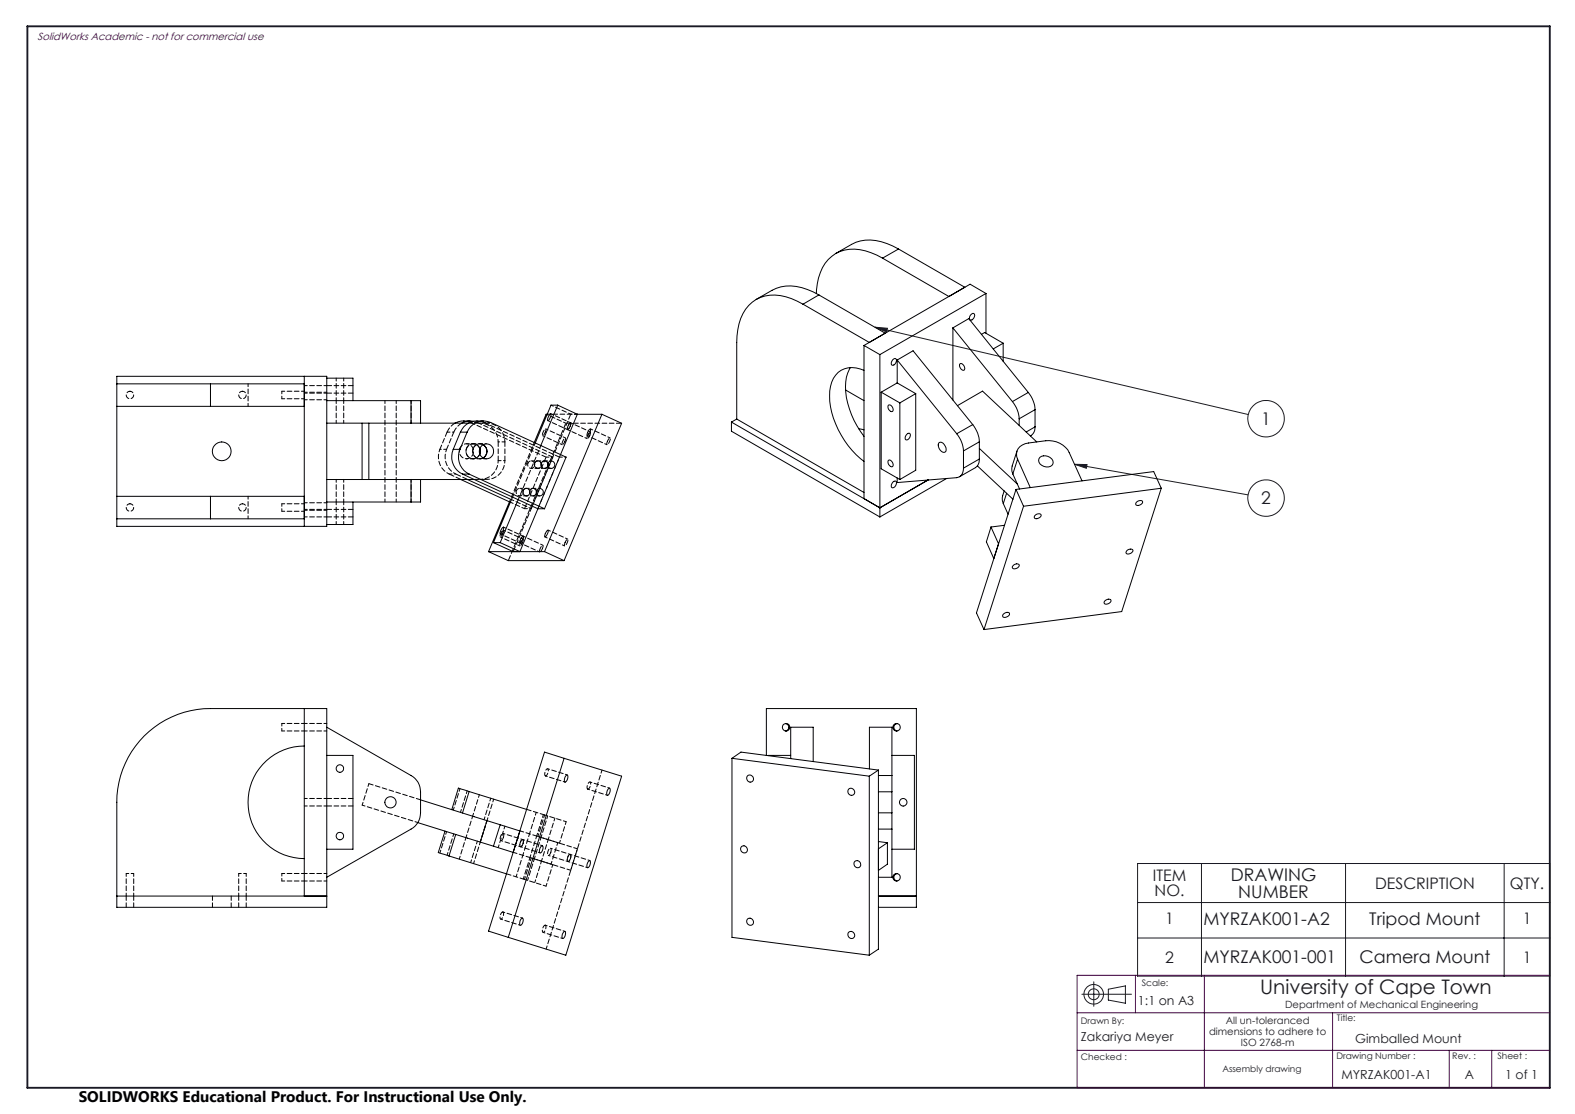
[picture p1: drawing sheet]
<svg xmlns="http://www.w3.org/2000/svg" width="420mm" height="297mm" viewBox="0 0 420 297" stroke-linecap="round" stroke-linejoin="round" font-family="sans-serif">
<g fill="none" stroke="#191924" stroke-width=".27">
<path d="M233.3 87.2l3.3 .3-.2 1zM233.3 87.2l99.6 23.3M286.6 123.8l3.3 .1-.2 .9zM286.6 123.8l46.2 8.1M303.4 230.2h109.9v30h-109.9zM320.4 230.2v30M358.8 230.2v30M401.1 230.2v30M303.4 240.6h109.9M303.4 250.1h109.9M288.5 265.1h13.2M291.7 261.8v6.5"/>
<path d="M295.6 263.7l4.5-.8v4.6l-4.5-.9z"/>
<circle cx="337.6" cy="111.6" r="4.9"/>
<circle cx="337.6" cy="132.8" r="4.9"/>
<circle cx="291.6" cy="265.1" r="2.61"/>
<circle cx="291.7" cy="265.1" r="1.45"/>
</g>
<path d="M7.3 7h406v283h-406z" fill="none" stroke="#191924" stroke-width=".5"/>
<path d="M287.2 270h126.1M302.8 260v10M321.2 260v30M355.4 270v20M413.3 260h-126.1v30h126.1M287.2 280h126.1M386.5 280v10M397.8 280v10" fill="none" stroke="#400040" stroke-width=".27"/>
<path d="M286.6 123.8l3.3 .1-.2 .9zM233.3 87.2l3.3 .3-.2 1z" fill="#191924"/>
<g fill="none" stroke="#000" stroke-width=".27">
<path d="M218.4 78.6a13.2 13.2 0 0 0-11.4-1.7l-5.4 2.9M218.4 78.6l17.6 10.2-4.2 2.5-17.7-10.2M218.4 78.6l-4.3 2.5M235.3 68.8a13.2 13.2 0 0 0-11.3-1.7 10.3 10.3 0 0 0-6.1 8.6l-.2 2.5M239.6 66.4a13.4 13.4 0 0 0-11.4-1.8l-5.4 3M239.6 66.4l17.7 10.2-4.3 2.5-17.7-10.3M239.6 66.4l-4.3 2.4M262.9 78.2l-28.3 16.3M262.9 78.2v10.6M262.9 78.2l-4.2-2.4-28.3 16.3M214.1 81.1a12.6 12.6 0 0 0-12.5-1.3 11.7 11.7 0 0 0-5.1 9.8v22.1M226.7 98a12.8 12.8 0 0 0-.2 11 23.6 23.6 0 0 0 3.9 7.3"/>
<path d="M230.4 98.7a6 6 0 0 0-8.9 4.3 20.5 20.5 0 0 0 4.7 15.8 20.8 20.8 0 0 0 4.2 4.2M230.4 92.1l4.2 2.4M230.4 92.1v40.8l4.2 2.5M234.6 94.5v43.3M238.1 95.9l.6-.3a1.03 1.03 0 0 1 .2 1.1 1.03 1.03 0 0 1-1 .7 1.02 1.02 0 0 1 .2-1.5zM239.3 96v6.1M239.3 96l15.8 19.6M239.3 96l4.2-2.5 15.9 19.7M254.1 87.4v19.2M254.1 87.4l15.9 19.7M254.1 87.4l4.2-2.5 15.9 19.7M255.9 97.1l.2-.2a1.18 1.18 0 0 1 1 1.8 1.23 1.23 0 0 1-1.2-1.6z"/>
<path d="M258.9 83.9l.6-.4 .2 .1a1.16 1.16 0 0 1-1 1.7l-.1-.8zM261.7 89.1l.9-.5 4.9 2.9M267.5 91.5l-2.6 1.5M267.5 91.5v4.8M31.2 108.3h24.9M31.2 102.3h24.9M31.2 100.3h55.9v40h-55.9zM56.1 102.3v6M56.1 108.3h25M56.1 102.3h25M81.1 100.3v40M87.1 100.8h7v6"/>
<path d="M87.1 106.8h22.5M87.1 112.8h22.5M96.6 112.8v15M98.4 112.8v15M109.6 112.8h2.5M109.6 106.8h2.5v6M109.6 106.8v6M112.1 112.8h12.8M120.9 119.8a5.1 5.1 0 0 0 2.4 6.6M120.9 119.8h1.8M122.7 119.8a5.1 5.1 0 0 0 2.4 6.6M122.8 115.2h1.8"/>
<path d="M122.8 115.2l-1.9 4.6M124.6 115.2a4.7 4.7 0 0 1 6.2-2.6l20.2 9.3-5.8 13.7M124.6 115.2l-1.9 4.6M125.4 112.3a6.6 6.6 0 0 0-4.1 .5M126.3 112.3a4.4 4.4 0 0 0-3.2 .5M128 119.6v1.4zM128.8 118.6a2.03 2.03 0 0 1 0 3.5 2.03 2.03 0 0 0 0-3.5zM128.9 112.3a5.4 5.4 0 0 0-5.7 2.2l-.4 .7M145.9 110.5h-.3l-3.1 7.5M146.7 110.4l.2-.1a1.72 1.72 0 0 1-.9 1.8l.1-.6zM148.7 108h-1.8l-4.2 10.1M148.7 108l-4.5 10.8"/>
<path d="M148.7 108l5.3 2.5M154 110.5l-4.5 10.7M154 110.5h6.5M157.2 114.4h.2a1.66 1.66 0 0 1-.8 1.8l.1-.9zM160.5 110.5l-15.3 36.6M160.5 110.5l5.3 2.4-15.4 36.6M195.1 112.5l39.5 22.9M195.1 112.5v2.5l39.5 22.8M196.5 111.7l33.9 19.6M196.5 111.7l-1.4 .8M225.5 104l4.9 2.8M229 114.3l1.4 .3"/>
<path d="M235 104.6l5 2.8M235 104.6v20.4l5 2.8M237 108a1.15 1.15 0 0 1 1 1.7 1.15 1.15 0 0 1-1-1.7zM239.3 102.1l-4.3 2.5M239.3 102.1l4.9 2.8M240 107.4v20.4M241.8 115.8l.3-.2 .5-.1a1.15 1.15 0 0 1-1 1.8 .98 .98 0 0 1 .2-1.5zM244.2 104.9l-4.2 2.5M244.2 104.9v20.5l-4.2 2.4M250.4 118a1.52 1.52 0 0 1 1.9 1.4v.9l-.2 .2a1.69 1.69 0 0 1-1.7-2.5zM255.1 115.6a7.9 7.9 0 0 1 1.8 4.6M255.3 108.2l6.7-3.9 14.5 13.5"/>
<path d="M259.4 113.2a7.6 7.6 0 0 1 1.8 4.6M259.4 113.2l-4.3 2.4M261.2 117.8l-4.3 2.4M261.2 117.8v4.6M261.2 119.6l10.1 9.4M270 107.1a7.9 7.9 0 0 1 1.8 4.6M271.8 111.7v1.7M274.2 104.6a7.9 7.9 0 0 1 1.8 4.6M274.2 104.6l-4.2 2.5M276 113.8l-.3 1.4-1 1M276 109.2l-4.2 2.5M276 109.2v4.6"/>
<path d="M276 113.8l-2.4 1.4M31.2 138.3h24.9M31.2 132.3h24.9M56.1 132.3v6M56.1 138.3h25M56.1 132.3h25M87.1 133.8h22.5M87.1 127.8h22.5M94.1 133.8v6h-7M109.6 127.8h2.5M109.6 127.8v6M112.1 127.8v6h-2.5"/>
<path d="M112.1 127.8h14.3M122.9 127.8l13.2 6.1M123.3 126.4h1.8M123.3 126.4l20.1 9.2M124.6 127.8l11.8 5.4M125.1 126.4l20.1 9.2M135.9 133.8l-5.6 13.3M136.7 132.5l-5.1 12.2M138.2 133.2l-4.8 11.5M143.1 130.9v.7zM143.4 135.6l-4.8 11.5-5.2-2.4M143.4 135.6h1.8"/>
<path d="M146.1 123.5v.7zM237 122.7a1.15 1.15 0 0 1 1 1.7 1.16 1.16 0 0 1-1-1.7zM238.1 128.5l.8-.2a1.18 1.18 0 0 1-1 1.7 1.02 1.02 0 0 1 .2-1.5zM247.5 127.9l-12.9 7.5M252.4 127.6l-17.8 10.2M256.9 124.8a2.26 2.26 0 0 1-1.8 2.5l-15.8 1.4v-1.3M256.9 120.2v4.6M260.6 124.2l9.5 8.9M261.2 122.4l-.1 1-.7 1-4.5 2.7M261.2 122.4l-4.3 2.4M267.5 134.3l1.3 2.8M267.8 130.9a3.8 3.8 0 0 0-.3 3.4"/>
<path d="M268.4 131.5l-.9 2.8M270 133l.1 .1M270.1 126.4l1.8 4M270.9 130.5l2 4.5M270.9 130.5l-10.5 32.9 2 4.4M271.2 120.3l-1.3 3.9-.1 1.4 .3 .8M271.4 122.4a3.1 3.1 0 0 1 2.9-4.3l4.6-.6a6.2 6.2 0 0 1 6.2 3.1l3.4 7.6M271.4 122.4l3.3 7.6M271.4 122.4l-1.3 4M272.9 135l-10.5 32.8M275.9 137.5l.6-.4a.84 .84 0 0 1 1.1 .2 1.12 1.12 0 0 1-1.8 .7zM277.3 122a2.29 2.29 0 0 1 3.5 1.3 1.63 1.63 0 0 1-2.4 1.1 1.53 1.53 0 0 1-1.1-2.4z"/>
<path d="M303 133.9l.6-.4a.65 .65 0 0 1 1.1 .5l-.7 .7a.79 .79 0 0 1-1.1-.2zM309.7 130.2l-10.6 32.9-36.7 4.7M309.7 130.2l-36.8 4.8M309.7 130.2l-2-4.5-36.8 4.8M130.3 147.1h14.9M130.3 147.1l5.2 2.4h14.9M131.6 144.7h1.8M131.6 144.7l5.2 2.4M134.1 140.6l.1-.1a1.89 1.89 0 0 1-.8 1.9l.2-1zM145.2 147.1l5.2 2.4M145.9 141.4h.2a1.53 1.53 0 0 1-.9 1.7l.2-.9zM264.3 140.5l2 4.5-1.3 3.9-2-4.4z"/>
<path d="M267.9 140l-3.6 .5M270.4 150.6a.77 .77 0 0 1 .8-.4 .77 .77 0 0 1 .6 .7l-.8 .6a.75 .75 0 0 1-1.1-.2zM300.7 146.6l.3-.1a.84 .84 0 0 1 1.1 .2 1.15 1.15 0 0 1-1.9 .7zM267.5 163.8l.6-.4a.75 .75 0 0 1 1.1 .2 1.12 1.12 0 0 1-1.8 .7zM294.6 160.3l.6-.5a.65 .65 0 0 1 1.1 .5l-.8 .7a.75 .75 0 0 1-1.1-.2zM38.5 196.2a25.1 25.1 0 0 1 17.6-7.3h31v53h-55.9v-28a24.9 24.9 0 0 1 7.3-17.7zM81.1 198.9a15 15 0 0 0-15 15 15 15 0 0 0 15 15M81.1 188.9v50M87.1 193.9l22.5 12.9a4.8 4.8 0 0 1 2.5 4.3v5.6a4.9 4.9 0 0 1-2.5 4.3l-22.5 12.9M209.5 192.9a.99 .99 0 0 1 .9 1 .99 .99 0 0 1-.9 1M239.2 192.9a1 1 0 0 0-.8 1 1 1 0 0 0 .8 1M87.1 201.4h7v25h-7"/>
<path d="M111.4 219.3l20.2 6.3M112.1 213.3l21.3 6.6M125.1 211l-2.9-.9-1.7 5.8M125.1 211l-1.8 5.7M125.1 211l15.3 4.8M129.9 218.8l-1.8 5.7M133.4 219.9l5.2 1.6-1.8 5.8-5.2-1.7M133.4 219.9l-1.8 5.7M150.4 202.2l15.4 4.7-14.9 47.8-15.4-4.8M150.4 202.2l-14.9 47.7M150.4 202.2l-5.2-1.7-14.9 47.7 5.2 1.7M151 206.7l.2-.1a1.32 1.32 0 0 1-.5 1.9l-.2-.6z"/>
<path d="M162.3 210.2l.2-.1a1.32 1.32 0 0 1-.5 2l-.2-.7zM195.2 202.2v47.7l36.6 4.8M195.2 202.2l36.6 4.7M195.2 202.2l2.4-1.7 36.6 4.8M199.3 206.9a.94 .94 0 0 1 1.6 .4 .94 .94 0 0 1-1.2 1.1 1.11 1.11 0 0 1-.4-1.5zM204.4 201.4v-12.5h40v53h-10.2M210.9 201.4l-6 .1M210.9 202.2v-8.3h6v9.2M231.8 206.9v47.8M231.8 205v-11.1h6v12.9M234.2 205.3v47.7l-2.4 1.7M234.2 205.3l-2.4 1.6"/>
<path d="M234.2 211.1h3.6M234.2 206.8h3.6M234.2 216.7h3.6M237.8 206.8v4.3M237.8 216.7v4.3M237.8 201.4h6v25h-6M237.8 211.1v5.6M31.2 238.9h55.9M118.7 221.6l-1.8 5.7 2.8 .9M119.7 228.2l15.3 4.8M121.5 222.5l-1.8 5.7M144.3 225.7l.3-.2a1.35 1.35 0 0 1-.6 1.9l-.1-.8z"/>
<path d="M157 229.6l.3-.2a1.35 1.35 0 0 1-.7 1.9l-.1-.8zM197.8 225.7a.94 .94 0 0 1 1.4 .5 .94 .94 0 0 1-1 1.2 1.04 1.04 0 0 1-.4-1.7zM234.2 238.9h10.2M234.2 224.4l2.4 .3M234.2 221h3.6M236.6 224.7v5.7l-2.4 1.7M236.6 224.7l-2.4 1.6M237.8 221v12.9h-3.6M239.2 232.9a1 1 0 0 0-.8 1 1 1 0 0 0 .8 1M139 245l.3-.2a1.35 1.35 0 0 1-.6 1.9l-.1-.8zM150.3 248.5l.3-.2a1.35 1.35 0 0 1-.6 1.9l-.1-.8zM199.4 245a.94 .94 0 0 1 1.5 .6 .94 .94 0 0 1-1.4 .9 1.03 1.03 0 0 1-.1-1.5z"/>
<circle cx="59.1" cy="120.3" r="2.51"/>
<circle cx="129.7" cy="120.4" r="1.96"/>
<circle cx="143.9" cy="131.2" r=".99"/>
<circle cx="147" cy="123.9" r=".97"/>
<circle cx="209.6" cy="193.9" r="1.01"/>
<circle cx="239.1" cy="193.9" r="1"/>
<circle cx="90.6" cy="204.9" r="1.01"/>
<circle cx="104.1" cy="213.9" r="1.5"/>
<circle cx="227" cy="211.1" r=".95"/>
<circle cx="240.9" cy="213.9" r="1.01"/>
<circle cx="90.6" cy="222.9" r="1.01"/>
<circle cx="228.7" cy="230.4" r=".94"/>
<circle cx="239.1" cy="233.9" r="1"/>
<circle cx="227.1" cy="249.3" r=".94"/>
</g>
<g fill="none" stroke="#000" stroke-width=".27" stroke-dasharray="1.3 .6" stroke-dashoffset=".5">
<path d="M66.2 102.3v6M75.2 106.3h6M81.2 104.3h-6M81.2 106.6h6M81.2 104.8h6M87.2 104.6h-6M87.2 102.8h-6M89.7 100.8v6M89.7 106.8v6M91.7 106.8v-6M91.7 112.8v-6M102.7 106.8v6"/>
<path d="M105.7 112.8v-6M109.6 106.8v6M127.3 112.6l-1-.3M128.9 118.5a1.96 1.96 0 0 0-2.9 1.8 1.96 1.96 0 0 0 2.9 1.8M66.2 132.3v6M75.2 136.3h6M81.2 134.3h-6M81.2 136h6M81.2 137.8h6M87.2 134h-6M87.2 135.8h-6M89.7 133.8v6"/>
<path d="M89.7 127.8v6M91.7 139.8v-6M91.7 133.8v-6M102.7 127.8v6M105.7 133.8v-6M109.6 127.8v6M136.1 133.9l3.8 1.7M75.2 194.9h6M81.2 192.9h-6M81.2 194.9h6M87.2 192.9h-6M81.2 214.9h6"/>
<path d="M87.2 212.9h-6M96.6 214.7l14.8 4.6M98.4 208.9l-1.8 5.8M120.9 216l1.8-5.8M124.6 210.8l-1.8 5.8M126 217.6l-1.7 5.7M127.8 211.8l-1.8 5.8M129.1 218.5l1.8-5.7M129.9 218.8l-1.8 5.7M129.9 218.8l1.8-5.8M143 216.6l-1.8 5.7M145.2 217.3l-1.8 5.7"/>
<path d="M145.2 217.3l5.8 1.8M146.1 217.5l-1.8 5.8M151 219.1l-1.8 5.7M33.7 232.9v6M35.7 238.9v-6M63.7 232.9v6M65.7 238.9v-6M75.2 234.9h6M81.2 232.9h-6M81.2 234.9h6M87.2 232.9h-6M117.3 227.4l1.8-5.7"/>
<path d="M121 222.3l-1.8 5.7M124.3 223.3l-1.8 5.7M125.5 230l1.8-5.8M126.3 230.2l1.8-5.7M128.1 224.5l1.8-5.7M134.6 220.3l-1.7 5.7M139.4 228l-1.8 5.8M139.5 234.4l1.8-5.8M139.9 234.5l5.7 1.8M141.2 222.3l-1.8 5.7M141.3 228.6l1.8-5.7M141.7 228.7l-1.8 5.8"/>
<path d="M141.7 228.7l5.7 1.8M142.5 229l-1.8 5.7M142.6 235.3l1.8-5.7M143.1 222.9l1.8-5.7M143.4 223l5.8 1.8M144.3 223.3l-1.8 5.7M144.4 229.6l1.8-5.7M146.2 223.9l1.8-5.8M146.9 230.4l1.8-5.7M147.4 230.5l-1.8 5.8M152.2 232l1.8-5.7"/>
</g>
<path d="M119.2 115.2l-1.9 4.6M121 115.2l-1.9 4.6M126.2 119.5a1.95 1.95 0 0 0 .4 2.2 1.95 1.95 0 0 0 2.3 .4M129.9 112.8h-5M98.4 208.9l13.8 4.3M33.7 238.9v3M56.7 238.9v3M63.7 238.9v3M35.7 241.9v-3M61.7 241.9v-3M65.7 241.9v-3" fill="none" stroke="#000" stroke-width=".27" stroke-dasharray="1.3 .6" stroke-dashoffset=".1"/>
<path d="M145.4 206.9a1.34 1.34 0 0 0 .6-1.9 1.52 1.52 0 0 0-.6 1.9M156.7 210.4a1.34 1.34 0 0 0 .6-1.9 1.52 1.52 0 0 0-.6 1.9M134.2 223.3v-1.1a1.34 1.34 0 0 0-.6 1.9l.6-.8M139.4 223.8a1.34 1.34 0 0 0-.5 2 1.52 1.52 0 0 0 .5-2M139.5 224.9l-.1-1a1.34 1.34 0 0 0-.6 1.9l.7-.9M146.9 227.2l-.1-1a1.34 1.34 0 0 0-.6 1.9l.7-.9M152 227.8a1.34 1.34 0 0 0-.5 1.9 1.52 1.52 0 0 0 .5-1.9M152.1 228.9v-1.1a1.34 1.34 0 0 0-.6 1.9l.6-.8M134.1 243.1a1.34 1.34 0 0 0-.5 2 1.52 1.52 0 0 0 .5-2M145.4 246.7a1.34 1.34 0 0 0-.5 1.9 1.52 1.52 0 0 0 .5-1.9" fill="none" stroke="#000" stroke-width=".27" stroke-dasharray="1.3 .6" stroke-dashoffset=".3"/>
<path d="M122.6 119.5a1.96 1.96 0 0 0 1.8 2.7 1.96 1.96 0 0 0 1.9-2.6 1.96 1.96 0 0 0-3.1-.9l-.6 .8M128 119.6a1.88 1.88 0 0 0-1.8-1.3 1.88 1.88 0 0 0-1.8 1.2M143.1 131.6a.98 .98 0 0 1-1.3 .5 .98 .98 0 0 1-.5-1.3 .98 .98 0 0 1 1.2-.5M146.1 124.2a.98 .98 0 0 1-1.3 .6 .98 .98 0 0 1-.5-1.3 .98 .98 0 0 1 1.3-.5M136.9 227.2l15.3 4.8M154 226.3l-15.3-4.8" fill="none" stroke="#000" stroke-width=".27" stroke-dasharray="1.3 .6" stroke-dashoffset=".2"/>
<g fill="none" stroke="#000" stroke-width=".27" stroke-dasharray="1.3 .6">
<path d="M87.2 104.8h7M94.2 102.8h-7M119.2 115.2a4.9 4.9 0 0 1 2.1-2.4M123.1 112.8a4.9 4.9 0 0 0-2.1 2.4M128 119.6a1.92 1.92 0 0 0-3-.8 1.92 1.92 0 0 0 0 3 1.92 1.92 0 0 0 3-.8M128.9 118.5l-.3-.1a1.88 1.88 0 0 0-2.4 1.1M87.2 137.8h7M94.2 135.8h-7M132.9 122.8v-5M134.6 122.8v-5M141.3 130.8a.96 .96 0 0 0 .5 1.3 .96 .96 0 0 0 1.3-.5M144.4 123.5a.96 .96 0 0 0 .4 1.3 .96 .96 0 0 0 1.3-.6"/>
<path d="M145.6 121.9l-20.1-9.3M147.4 121.9l-20.1-9.3M149.2 121.9l-20.1-9.3M87.2 214.9h7M94.2 212.9h-7M140.4 215.8l4.8 1.5M135.1 233l4.8 1.5"/>
</g>
<g fill="none" stroke="#000" stroke-width=".27" stroke-dasharray="1.3 .6" stroke-dashoffset=".6">
<path d="M75.2 104.3v2M119.1 119.8a5.1 5.1 0 0 0 2.4 6.6M128.1 112.8a4.9 4.9 0 0 1 4.8 5M134.6 117.8a4.9 4.9 0 0 0-4.7-5M144.7 116.2l5.2 2.4M146.1 112.1l5.2 2.4M150.8 116.8l-5.3-2.5M150.9 112.8l-5.3-2.4M151.3 114.5l5.3 2.4M152.2 112.7l-5.3-2.4M152.2 110.4l-5.2-2.4M156.6 116.2l5.3 2.4"/>
<path d="M157.4 115.1l-5.2-2.4M162.7 116.8l-5.3-2.5M75.2 134.3v2M119.8 126.4a5.1 5.1 0 0 1-2.5-6.6M129.9 127.8a4.9 4.9 0 0 0 4.7-5M132.9 122.8a4.9 4.9 0 0 1-4.8 5M135.9 133.8l6.6-15.8M136.4 133.2l5.3 2.4M133.4 143.1l5.2 2.5M133.4 142.4l5.3 2.4M138.7 144.8l5.2 2.4M139.5 143.7l-5.3-2.4"/>
<path d="M139.5 142.9l-5.2-2.4M144.8 145.4l-5.3-2.5M145.3 143.1l5.3 2.5M151.4 143.7l-5.2-2.4M75.2 192.9v2M35.7 232.9h-2M65.7 232.9h-2M75.2 232.9v2"/>
</g>
<g fill="none" stroke="#000" stroke-width=".27" stroke-dasharray="1.3 .6" stroke-dashoffset=".4">
<path d="M34.7 104.3a1 1 0 0 1 .9 1.4 1 1 0 0 1-1.7 .3 1 1 0 0 1 .4-1.6l.4-.1M64.7 104.3a1 1 0 0 1 .9 1.4 1 1 0 0 1-1.7 .3 1 1 0 0 1 .4-1.6l.4-.1M124.4 119.5a1.92 1.92 0 0 0 1 2.6 1.92 1.92 0 0 0 2.6-1.1M144.2 118.8l-6 14.4M145.4 115.3l-.6 .9a1.67 1.67 0 0 1 .7-1.9l-.1 1M145.9 110.4h8.1M150.7 117.7l-.7 .9a1.67 1.67 0 0 1 .8-1.9l-.1 1M152 113.6l-.6 .9a1.67 1.67 0 0 1 .8-1.8l-.2 .9M152.1 112.7a1.77 1.77 0 0 1-.8 1.8 2.12 2.12 0 0 1 .8-1.8M157.3 116l-.7 1a1.67 1.67 0 0 1 .8-1.9l-.1 .9M162 117.7l.6-1a1.67 1.67 0 0 1-.7 1.9l.1-.9M34.7 134.3a1 1 0 0 1 .9 1.4 1 1 0 0 1-1.7 .3 1 1 0 0 1 .4-1.6l.4-.1"/>
<path d="M64.7 134.3a1 1 0 0 1 .9 1.4 1 1 0 0 1-1.7 .3 1 1 0 0 1 .4-1.6l.4-.1M136.7 132.5l6-14.4M137.7 130.8a.97 .97 0 0 0 .9 1.3 .97 .97 0 0 0 .9-1.3 .97 .97 0 0 0-1.6-.3l-.2 .3M139.5 130.8a.97 .97 0 0 0 .9 1.3 .97 .97 0 0 0 .9-1.3 .97 .97 0 0 0-1.6-.3l-.2 .3M140 132.1a1 1 0 0 1-.3-1.6 1 1 0 0 1 1.6 .4 1 1 0 0 1-1 1.3l-.3-.1M140.8 123.5a.97 .97 0 0 0 .9 1.3 .97 .97 0 0 0 .9-1.3 .97 .97 0 0 0-1.6-.3l-.2 .3M142.5 130.3l.6 .6M142.6 123.5a.97 .97 0 0 0 .9 1.3 .97 .97 0 0 0 .9-1.3 .97 .97 0 0 0-1.6-.3l-.2 .3M143.1 130.9l-.1-.2a.94 .94 0 0 0-.9-.5 .94 .94 0 0 0-.8 .6M143.1 124.8a1 1 0 0 1-.3-1.7 1 1 0 0 1 1.6 .4 1 1 0 0 1-1 1.4l-.3-.1M145.6 123l.5 .5M146.1 123.5v-.1a.94 .94 0 0 0-.9-.5 .94 .94 0 0 0-.8 .6"/>
<path d="M149.5 121.2l-6.1 14.4M134.1 142.2l-.6 .9a1.67 1.67 0 0 1 .7-1.8l-.1 .9M139.4 144.6l-.7 1a1.67 1.67 0 0 1 .8-1.9l-.1 .9M139.4 143.9l-.7 .9a1.67 1.67 0 0 1 .8-1.9l-.1 1M139.5 142.9a1.77 1.77 0 0 1-.8 1.9 2.12 2.12 0 0 1 .8-1.9M144.6 146.3l-.6 .9a1.67 1.67 0 0 1 .8-1.8l-.2 .9M150.7 144.6l.6-.9a1.67 1.67 0 0 1-.7 1.9l.1-1M145.6 253l14.9-47.7"/>
</g>
<g fill="none" stroke="#000" stroke-width=".27" stroke-dasharray="1.3 .6" stroke-dashoffset=".7">
<path d="M145.4 206.9l5.3 1.6M151.3 206.6l-5.3-1.6M156.7 210.4l5.3 1.6M162.6 210.1l-5.3-1.6M133.6 224.1l5.2 1.6M138.8 225.7l5.2 1.7M139.4 223.8l-5.2-1.6M144.6 225.5l-5.2-1.7M146.2 228.1l5.2 1.6M151.4 229.7l5.3 1.6M152 227.8l-5.2-1.7M157.3 229.4l-5.3-1.6"/>
<path d="M133.5 245l5.3 1.7M139.4 244.8l-5.3-1.7M144.8 248.6l5.3 1.6M150.7 248.3l-5.3-1.6"/>
</g>
<path d="M150.9 112.8h14.9M119.8 126.4l3.1 1.4M121.5 126.4l3.2 1.4M126.5 127.8h3.4M139.9 135.6l5.7-13.7M141.7 135.6l5.7-13.7M143.4 135.6l5.8-13.7" fill="none" stroke="#000" stroke-width=".27" stroke-dasharray="1.3 .6" stroke-dashoffset="-.1"/>
<g fill="none" stroke="#000" stroke-width=".27" stroke-dasharray="1.3 .6" stroke-dashoffset=".9">
<path d="M117.3 119.8h1.8M121 115.2h-1.8M125.5 112.6h1.8M126.2 118.3h-1.8M128 118.3h-1.8M129.1 112.6h1.8M129.7 118.3h-1.7M132.9 117.8h1.7M152.2 110.4h1.8M121.5 126.4h-1.7M124.4 122.3h1.8M126.2 122.3h1.8"/>
<path d="M128 122.3h1.7M134.6 122.8h-1.7M138.6 132.2h1.8M140.4 132.2h1.8M140.4 130.2h-1.8M141.7 124.9h1.7M141.7 135.6h-1.8M142.2 130.2h-1.8M142.2 132.2h1.7M143.4 124.9h1.8M143.4 122.9h-1.7M143.9 130.2h-1.7"/>
<path d="M145.2 122.9h-1.8M145.2 124.9h1.8M147 122.9h-1.8M147.4 121.9h-1.8M151 121.9h-1.8"/>
</g>
<path d="M135.6 149.5l15.3-36.7M136.9 147.1l15.3-36.7" fill="none" stroke="#000" stroke-width=".27" stroke-dasharray="1.3 .6" stroke-dashoffset="-.2"/>
<path d="M123.6 112.2l1.9 .4M127.2 112.2l1.9 .4" fill="none" stroke="#000" stroke-width=".27" stroke-dasharray="1.3 .6" stroke-dashoffset="1"/>
<path d="M102.7 112.8v15M105.7 127.8v-15" fill="none" stroke="#000" stroke-width=".27" stroke-dasharray="1.3 .6" stroke-dashoffset=".8"/>
<text font-size="5.3" fill="#191924" x="336" y="265.1">University of Cape Town</text>
<g font-size="4.7" fill="#191924">
<text x="336.3" y="113.3">1</text>
<text x="336.3" y="134.5">2</text>
<text x="328.2" y="234.8">DRAWING</text>
<text x="330.2" y="239.3">NUMBER</text>
<text x="320.9" y="246.6">MYRZAK001-A2</text>
<text x="365.1" y="246.6">Tripod Mount</text>
<text x="320.9" y="256.8">MYRZAK001-001</text>
<text x="362.5" y="256.8">Camera Mount</text>
</g>
<g font-size="4.2" fill="#191924">
<text x="307.4" y="234.9">ITEM</text>
<text x="307.9" y="239">NO.</text>
<text x="366.7" y="236.9">DESCRIPTION</text>
<text x="402.6" y="236.9">QTY.</text>
<text x="310.7" y="246.5">1</text>
<text x="406" y="246.5">1</text>
<text x="310.7" y="256.7">2</text>
<text x="406" y="256.7">1</text>
</g>
<text font-size="4.1" x="21" y="293.7">SOLIDWORKS Educational Product. For Instructional Use Only.</text>
<g font-size="3.3" fill="#191924">
<text x="303.5" y="267.8">1:1 on A3</text>
<text x="288.2" y="277.6">Zakariya Meyer</text>
<text x="361.4" y="278">Gimballed Mount</text>
<text x="357.7" y="287.6">MYRZAK001-A1</text>
<text x="390.6" y="287.6">A</text>
<text x="401.4" y="287.6">1 of 1</text>
</g>
<text font-size="2.8" fill="#400040" x="10" y="10.5">SolidWorks Academic - not for commercial use</text>
<g font-size="2.7" fill="#191924">
<text x="342.7" y="268.7">Department of Mechanical Engineering</text>
<text x="322.4" y="275.9">dimensions to adhere to</text>
<text x="326.9" y="272.9">All un-toleranced</text>
<text x="330.9" y="278.9">ISO 2768-m</text>
</g>
<g font-size="2.4" fill="#191924">
<text x="304.5" y="262.8">Scale:</text>
<text x="288.2" y="272.9">Drawn By:</text>
<text x="356.5" y="272.3">Title:</text>
<text x="288.2" y="282.6">Checked :</text>
<text x="326" y="285.8">Assembly drawing</text>
<text x="356.4" y="282.3">Drawing Number :</text>
<text x="387.3" y="282.4">Rev. :</text>
<text x="399.3" y="282.3">Sheet :</text>
</g>
</svg>
